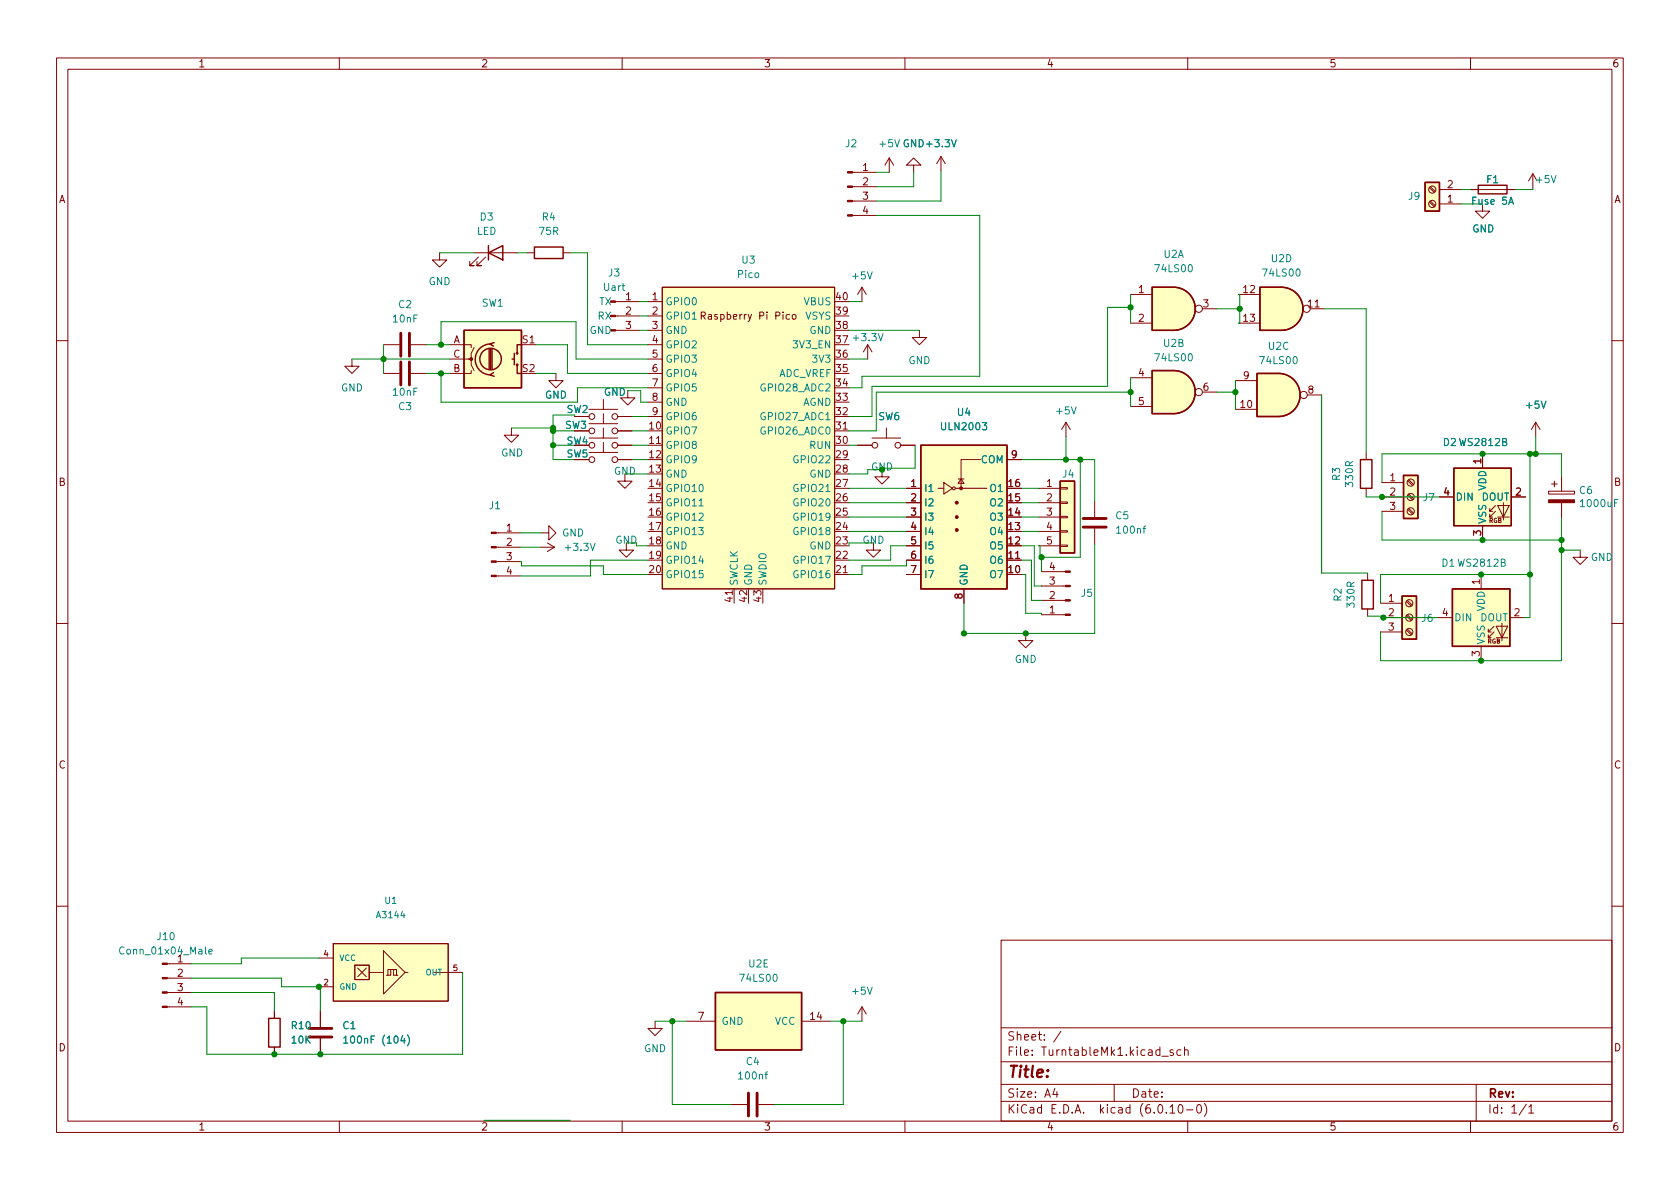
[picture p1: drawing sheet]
<svg xmlns="http://www.w3.org/2000/svg" width="297mm" height="210mm" viewBox="0 0 297 210" stroke-linecap="round" stroke-linejoin="round" font-family="sans-serif">
<g fill="none" stroke="#840000" stroke-width=".18">
<path d="M10 10.2h277v190.1h-277zM12 12.2h273v186.1h-273zM60 10.2v2M110 10.2v2M160 10.2v2M210 10.2v2M260 10.2v2M150.7 38.1h4.2M150.7 35.6h4.2M150.7 33h4.2M150.7 30.5h4.2M157.2 27.9l-.7 1.3"/>
<path d="M157.2 27.9v2.6M157.2 27.9l.8 1.3M161.5 29.2h1.3l-1.3-1.3-1.2 1.3h1.2v1.3M166.4 27.7l-.8 1.3M166.4 27.7v2.5M166.4 27.7l.7 1.3M252.7 33.2l.9 .8M252.7 35.7l.9 .9M252.9 33l.9 .9M252.9 35.6l.9 .8M254.5 33.5h3.8M254.5 36.1h3.8"/>
<path d="M260.1 33.5h7.6M262.1 36.1v1.2h1.3l-1.3 1.3-1.2-1.3h1.2M271 30.7l-.7 1.3M271 30.7v2.6M271 30.7l.8 1.3M77.7 44.7v1.3h1.3l-1.3 1.2-1.2-1.2h1.2M83.8 44.7h7.6M84.6 45.5l-1.5 1.5h.7h-.7v-.8M85.9 45.5l-1.6 1.5h.8h-.8v-.8M93.2 44.7h1.3M99.6 44.7h1.2M108.8 58.4h4.2"/>
<path d="M108.8 55.9h4.2M108.8 53.3h4.2M114.6 58.4h2.5M114.6 55.9h2.5M114.6 53.3h2.5M117.1 50.8h30.5v53.3h-30.5zM124 55.8h.6l.1-.2v-.3l-.7-.1v1.2M124.3 55.8l.4 .6M139.6 55.7l-.4-.1-.2 .2 .1 .6h.5M140.2 55.7l.3-.1 .2 .2v.4l-.2 .2h-.3l-.1-.2zM152.4 50.8v2.5M152.4 50.8l-.8 1.3"/>
<path d="M152.4 50.8l.8 1.3M162.6 58.4v1.3h1.2l-1.2 1.3-1.3-1.3h1.3M199.9 52.1h3.8M199.9 57.1h3.8M212.6 54.6h2.5M218.9 52.1h3.9M218.9 57.1h3.9M231.6 54.6h2.6M10 60.2h2M62.2 63.5v1.3h1.3l-1.3 1.2-1.2-1.2h1.2M67.8 61h2.8M67.8 66h2.8"/>
<path d="M72.6 61h2.8M72.6 66h2.8M79.5 61h3.8v.5M79.5 63.5h3.8v1l.5 1M83.3 65.5v.5h-3.8M83.8 61.5l-.5 1v1h-.5M90.4 75.7v1.3h1.3l-1.3 1.2-1.2-1.2h1.2M98.3 66v1.3h1.3l-1.3 1.3-1.3-1.3h1.3M104.1 72.4h5.1M104.1 77.5h5.1M104.1 74.9h5.1M106.7 70.6v1.8"/>
<path d="M106.7 73.1v1.8M106.7 75.7v1.8M106.7 78.2v1.8M109.2 78.7h2.6M109.2 76.2h2.6M109.2 73.7h2.6M111 69.1v1.3h1.3l-1.3 1.2-1.3-1.2h1.3M114.6 78.7h2.5M114.6 61h2.5M114.6 66h2.5M114.6 63.5h2.5M114.6 73.7h2.5"/>
<path d="M114.6 68.6h2.5M114.6 71.1h2.5M147.6 76.2h2.5M151.6 78.7h2.6M153.4 61l-.7 1.2M153.4 61v2.5M153.4 61l.8 1.2M154.2 77.5h5.1M156.7 75.7v1.8M159.3 78.7h2.5M188.5 74.7l-.8 1.2M188.5 74.7v2.5"/>
<path d="M188.5 74.7l.7 1.2M199.9 66.8h3.8M199.9 71.9h3.8M212.6 69.3h2.5M218.4 72.4h3.8M218.4 67.3h3.8M231.1 69.8h2.6M271.5 74.7l-.7 1.2M271.5 74.7v2.5M271.5 74.7l.8 1.2M285 60.2h2M87.7 99.3h4.2"/>
<path d="M87.7 96.8h4.2M87.7 94.2h4.2M95.5 96.8h2.5M95.8 94.2h1.2v-1.2l1.3 1.2-1.3 1.3v-1.3M96.8 96l1.2 .8M98 96.8l-1.2 .7M104.1 80h5.1M109.2 81.3h2.6M110.5 83.8v1.3h1.3l-1.3 1.3-1.3-1.3h1.3M110.7 96v1.3h1.3l-1.3 1.2-1.2-1.2h1.2M154.4 96v1.3h1.3l-1.3 1.2-1.2-1.2h1.2M156 83.1v1.2h1.2l-1.2 1.3-1.3-1.3h1.3"/>
<path d="M160.3 86.4h2.5M160.3 99.1h2.5M160.3 88.9h2.5M160.3 91.4h2.5M160.3 94h2.5M160.3 96.5h2.5M165.9 86.4h1M166.9 85.3l1.5 1.1-1.5 1zM168.9 86.4h5.6M169.4 84.7h1M169.9 84.7l.5 .8h-1zM173.4 81.3h-3.5v5.1"/>
<path d="M178.1 99.1h2.5M178.1 81.3h2.5M183.6 86.4h3.9M183.6 88.9h3.9M183.6 91.4h3.9M183.6 94h3.9M183.6 96.5h3.9M187.5 96.4h1.2v.2h-1.2zM187.5 93.8h1.2v.3h-1.2zM187.5 91.3h1.2v.3h-1.2zM187.5 88.8h1.2v.2h-1.2zM187.5 86.2h1.2v.3h-1.2z"/>
<path d="M193.5 88.6v2.8M193.5 93.5v2.8M241.6 80v1.3M241.6 86.4v1.2M244.3 90.4h3.9M244.3 87.9h3.9M244.3 85.3h3.9M248.9 90.1l.9 .8M248.9 87.5l.9 .9M248.9 85l.9 .8M249.1 89.9l.8 .8M249.1 87.4l.8 .8"/>
<path d="M249.1 84.8l.8 .9M254.5 87.9h2.5M262.1 80.3v2.5M262.1 93v2.5M263.4 90.4h.5M264.4 90.4l-1 1v-.5M264.4 89.4l-1 1v-.5M264.8 89.4h2l-1 2zM264.8 91.4h2M265.8 88.9v3M267.2 87.9h2.5M273.8 86.9h4.6v.5h-4.6z"/>
<path d="M274.3 85.6h1M274.8 85.1v1M276.1 84.1v2.8M276.1 88.9v2.8M279.4 97.3v1.2h1.3l-1.3 1.3-1.3-1.3h1.3M10 110.2h2M87.7 101.8h4.2M129.8 104.1v2.6M147.6 101.6h2.5M160.3 101.6h2.5M170.4 104.1v2.6M181.4 112v1.3h1.2l-1.2 1.2-1.3-1.2h1.3"/>
<path d="M184.1 101.1h4.3M184.1 103.6h4.3M184.1 106.2h4.3M184.1 108.7h4.3M241.8 101.3v1.3M241.8 107.7v1.3M244.1 111.8h3.8M244.1 109.2h3.8M244.1 106.7h3.8M248.6 111.4l.9 .9M248.6 108.9l.9 .8M248.6 106.3l.9 .9"/>
<path d="M248.8 111.2l.9 .9M248.8 108.7l.9 .8M248.8 106.2l.9 .8M254.3 109.2h2.5M261.9 101.6v2.5M261.9 114.3v2.5M263.1 111.8h.6M264.2 111.8l-1.1 1v-.5M264.2 110.7l-1.1 1.1v-.6M264.5 110.7h2.1l-1 2.1zM264.5 112.8h2.1M265.6 110.2v3.1"/>
<path d="M267 109.2h2.5M285 110.2h2M10 160.2h2M29.6 178h4.2M29.6 175.5h4.2M29.6 173h4.2M29.6 170.4h4.2M48.5 178.8v1.3M56.4 174.5h2.5M56.4 169.4h2.5M56.6 178.8v2.8M58.9 166.9h20.3v10.1h-20.3z"/>
<path d="M62.7 170.7h2.6v2.5h-2.6zM63.2 171.2l1.6 1.5M64.8 171.2l-1.6 1.5M65.3 172h2.5M67.8 168.1l3.8 3.9-3.8 3.8zM68.3 172.5h.3M68.6 171.4h.5v1.1h-.5zM69.1 171.4h1v1.1M69.6 171.4v1.1h.8M71.6 172h.5M76.7 172h5.1M152.4 178l-.8 1.3"/>
<path d="M152.4 178v2.6M152.4 178l.8 1.3M177 166.3h108v32h-108zM285 160.2h2M48.5 185.2v1.2M56.6 183.6v2.8M60 198.3v2M110 198.3v2M115.8 180.6v1.3h1.3l-1.3 1.2-1.2-1.2h1.2M121.4 180.6h5.1M129.3 195.3h2.8M134.1 195.3h2.8"/>
<path d="M141.7 180.6h5.1M160 198.3v2M177 194.8h108M177 191.8h108M177 187.8h108M177 181.8h108M186.5 192.5l-.4 1h1M186.9 193v1M187.6 182.4l-1.3 1.9M197 191.8v3M205.4 186.8h1.2M206.9 195.8l.4-.5v1.5"/>
<path d="M206.9 196.8h.8M207.4 185.7l-.3-.1-.2 .2v.3l.5 .1v.4h-.5M208.5 195.4l.1-.1a.81 .81 0 0 1 .6 .7 .81 .81 0 0 1-.3 .8h-.1a.81 .81 0 0 1-.6-.6 .81 .81 0 0 1 .3-.8zM208.8 185.7l-.4-.1-.3 .3v.4l.1 .3h.6M209.4 185.8l.2-.2 .4 .1 .1 .9M209.4 185.1v1.5M209.8 196.3h1.1M210 198.3v2M211.8 195.4l.1-.1a.81 .81 0 0 1 .6 .7 .81 .81 0 0 1-.3 .8h-.1a.81 .81 0 0 1-.6-.6 .81 .81 0 0 1 .3-.8zM212.9 195.1a1.72 1.72 0 0 1 0 2.3M260 198.3v2M261 191.8v6.5"/>
<path d="M269.9 195.3l-1.3 1.9M270.3 195.8l.4-.5v1.5M270.3 196.8h.9"/>
<circle cx="253.2" cy="33.5" r=".63"/>
<circle cx="253.2" cy="36.1" r=".63"/>
<circle cx="212" cy="54.6" r=".63"/>
<circle cx="231" cy="54.6" r=".63"/>
<circle cx="104.6" cy="78.7" r=".51"/>
<circle cx="104.6" cy="73.7" r=".51"/>
<circle cx="104.6" cy="76.2" r=".51"/>
<circle cx="108.7" cy="73.7" r=".51"/>
<circle cx="108.7" cy="76.2" r=".51"/>
<circle cx="108.7" cy="78.7" r=".51"/>
<circle cx="154.7" cy="78.7" r=".51"/>
<circle cx="158.8" cy="78.7" r=".51"/>
<circle cx="212" cy="69.3" r=".63"/>
<circle cx="230.5" cy="69.8" r=".63"/>
<circle cx="104.6" cy="81.3" r=".51"/>
<circle cx="108.7" cy="81.3" r=".51"/>
<circle cx="168.7" cy="86.4" r=".25"/>
<circle cx="249.4" cy="85.3" r=".63"/>
<circle cx="249.4" cy="90.4" r=".63"/>
<circle cx="249.4" cy="87.9" r=".63"/>
<circle cx="249.2" cy="109.2" r=".63"/>
<circle cx="249.2" cy="106.7" r=".63"/>
<circle cx="249.2" cy="111.8" r=".63"/>
</g>
<g fill="#ffffc2" stroke="#ffffc2" stroke-width=".18">
<path d="M226.1 66a3.8 3.8 0 0 1 3.8 3.8 3.8 3.8 0 0 1-3.8 3.9z"/>
<path d="M222.2 66h3.9v7.7h-3.9z"/>
<path d="M226.6 50.8a3.8 3.8 0 0 1 3.8 3.8 3.8 3.8 0 0 1-3.8 3.8z"/>
<path d="M222.8 50.8h3.8v7.6h-3.8z"/>
<path d="M252 32.3h2.5v5h-2.5z"/>
<path d="M207.5 50.8a3.8 3.8 0 0 1 3.8 3.8 3.8 3.8 0 0 1-3.8 3.8z"/>
<path d="M203.7 50.8h3.8v7.6h-3.8z"/>
<path d="M207.5 65.5a3.8 3.8 0 0 1 3.8 3.8 3.8 3.8 0 0 1-3.8 3.8z"/>
<path d="M203.7 65.5h3.8v7.6h-3.8z"/>
<path d="M162.8 78.7h15.3v25.4h-15.3z"/>
<path d="M187.5 85.1h2.5v12.7h-2.5z"/>
<path d="M256.8 104.1h10.2v10.2h-10.2z"/>
<path d="M257 82.8h10.2v10.2h-10.2z"/>
<path d="M248.2 84.1h2.5v7.6h-2.5z"/>
<path d="M126.5 175.5h15.2v10.2h-15.2z"/>
<path d="M247.9 105.4h2.5v7.6h-2.5z"/>
<path d="M82 58.4h10.2v10.2h-10.2z"/>
<path d="M67.8 168.1l3.8 3.9-3.8 3.8z"/>
<path d="M68.6 171.4h.5v1.1h-.5z"/>
<path d="M58.9 166.9h20.3v10.1h-20.3z"/>
<path d="M62.7 170.7h2.6v2.5h-2.6z"/>
<path d="M117.1 50.8h30.5v53.3h-30.5z"/>
</g>
<g fill="none" stroke="#840000" stroke-width=".25">
<path d="M252 32.3h2.5v5h-2.5zM261.4 32.8h5v1.5h-5zM82 58.4h10.2v10.2h-10.2zM86.4 44.7l2.5-1.3v2.6zM86.4 43.4v2.6M94.5 43.7h5.1v2h-5.1zM203.7 50.8h3.8a3.8 3.8 0 0 1 3.8 3.8 3.8 3.8 0 0 1-3.8 3.8h-3.8zM222.8 50.8h3.8a3.8 3.8 0 0 1 3.8 3.8 3.8 3.8 0 0 1-3.8 3.8h-3.8zM86.5 61.7v3.6M86.7 60.8a2.73 2.73 0 0 0-2.7 2.8 2.73 2.73 0 0 0 2.7 2.7M86.7 61.7v3.6M87 61.7v3.6"/>
<path d="M87.2 65.9l-.6 .4 .8 .2M87.4 60.6l-.8 .2 .6 .4M90.6 63.5h.3M90.9 62.5v2M91.4 64.5v1.5h.8M92.2 61h-.8v1.5M162.8 78.7h15.3v25.4h-15.3zM203.7 65.5h3.8a3.8 3.8 0 0 1 3.8 3.8 3.8 3.8 0 0 1-3.8 3.8h-3.8zM222.2 66h3.9a3.8 3.8 0 0 1 3.8 3.8 3.8 3.8 0 0 1-3.8 3.9h-3.9zM187.5 85.1h2.5v12.7h-2.5zM240.5 81.3h2.1v5.1h-2.1zM248.2 84.1h2.5v7.6h-2.5z"/>
<path d="M257 82.8h10.2v10.2h-10.2zM240.8 102.6h2v5.1h-2zM247.9 105.4h2.5v7.6h-2.5zM256.8 104.1h10.2v10.2h-10.2zM126.5 175.5h15.2v10.2h-15.2zM47.5 180.1h2v5.1h-2z"/>
<circle cx="86.7" cy="63.5" r="1.9"/>
<circle cx="91.4" cy="64.5" r=".13"/>
<circle cx="91.4" cy="62.5" r=".13"/>
</g>
<g fill="#840000" stroke="#840000" stroke-width=".18">
<path d="M188.4 101h.8v.2h-.8z"/>
<path d="M188.4 103.5h.8v.3h-.8z"/>
<path d="M188.4 106h.8v.3h-.8z"/>
<path d="M188.4 108.6h.8v.2h-.8z"/>
<path d="M273.8 88.4h4.6v.5h-4.6z"/>
<path d="M149.9 38h.8v.2h-.8z"/>
<path d="M149.9 35.4h.8v.3h-.8z"/>
<path d="M149.9 32.9h.8v.2h-.8z"/>
<path d="M149.9 30.3h.8v.3h-.8z"/>
<path d="M107.9 58.3h.9v.2h-.9z"/>
<path d="M107.9 55.7h.9v.3h-.9z"/>
<path d="M107.9 53.2h.9v.3h-.9z"/>
<path d="M28.7 177.9h.9v.3h-.9z"/>
<path d="M28.7 175.4h.9v.2h-.9z"/>
<path d="M28.7 172.8h.9v.3h-.9z"/>
<path d="M28.7 170.3h.9v.3h-.9z"/>
<path d="M86.9 101.7h.8v.3h-.8z"/>
<path d="M86.9 99.2h.8v.2h-.8z"/>
<path d="M86.9 96.6h.8v.3h-.8z"/>
<path d="M86.9 94.1h.8v.3h-.8z"/>
<circle cx="169.2" cy="93.7" r=".25"/>
<circle cx="169.2" cy="91.4" r=".25"/>
<circle cx="169.2" cy="88.9" r=".25"/>
<circle cx="169.9" cy="86.4" r=".25"/>
<circle cx="83.3" cy="63.5" r=".25"/>
</g>
<path d="M70.9 58.9v4.1M72.4 58.9v4.1M70.9 64v4.1M72.4 64v4.1M191.5 93.2h4.1M191.5 91.7h4.1M54.6 183.4h4.1M54.6 181.9h4.1M132.3 193.3v4.1M133.9 193.3v4.1" fill="none" stroke="#840000" stroke-width=".51"/>
<path d="M155.6 25.5h1M156.1 25v1M157.8 24.7h-.6l-.1 .6 .2-.1h.4l.1 .2v.4l-.2 .2-.5-.2M158.2 24.7l.4 1.3 .4-1.3M123.6 89.5h.7M36.9 168.3l.6-.1v-.3h-.4l-.2 .2 .1 .6h.5M60.8 183.6l.3-.4v1.3M60.8 184.5h.7M72 183a1.46 1.46 0 0 1 0 1.9" fill="none" stroke="#008484" stroke-width=".18"/>
<g fill="none" stroke="#008400" stroke-width=".18">
<path d="M154.9 38.1h18.3v28.4h-20.8v2.1h-2.3M154.9 30.5h2.3M161.5 30.5v2.5h-6.6M166.4 30.2v5.4h-11.5M258.3 33.5h1.8M258.3 36.1h3.8M271 33.3v.2h-3.3M77.7 44.7h6.1M91.4 44.7h1.8M100.8 44.7h3.1v16.3h10.7M113 53.3h1.6M113 58.4h1.6"/>
<path d="M113 55.9h1.6M150.1 53.3h2.3M150.1 58.4h12.5M199.9 54.4h-4.1v13.9h-41.6v5.4h-4.1M199.9 52.1v5M215.1 54.6h4.1M218.9 52.1h.3v5h-.3M234.2 54.6h7.4v25.4M62.2 63.5h17.3M67.8 61v5M75.4 61h4.1M75.4 66h4.1"/>
<path d="M78 66v5.1h24.1v-2.5h12.5M78 61v-4.1h23.9v6.6h12.7M90.4 75.7h7.4M94.7 61h5.6v5h14.3M94.7 66h3.6M97.8 78.7h3.8M97.8 76.2h3.8M101.6 73.4h-3.8v7.9h3.8M111 69.1h2.3v2h1.3M111.8 78.7h2.8M111.8 73.7h2.8M111.8 76.2h2.8"/>
<path d="M150.1 63.5h3.3M150.1 78.7h1.5M161.8 78.7v4.1h-5.8M188.5 77.2v4.1M199.9 69.3h-45v6.9h-4.8M199.9 66.8v5.1M215.1 69.3h3.3M218.4 67.3v5.1M233.7 69.8v31.5h8.1M271.5 77.2v3.1M91.9 99.3h.3v.8h14.5v1.5h7.9M91.9 94.2h3.9"/>
<path d="M91.9 96.8h3.6M110.5 83.8h4.1M111.8 81.3h2.8M112.5 96.5h2.1M114.6 99.1h-10.2v2.7h-12.5M150.1 91.4h10.2M150.1 88.9h10.2M150.1 94h10.2M150.1 96h4.3M150.1 86.4h10.2M156 83.1h-2.6v.7h-3.3M160.3 99.1v1h-7.9v1.5h-2.3"/>
<path d="M160.3 96.5h-2.8v2.6h-7.4M180.6 91.4h3M180.6 88.9h3M180.6 81.3h12.9v7.3M180.6 94h3M180.6 99.1h1.8v7.1h1.7M180.6 86.4h3M180.6 96.5h2.3v7.1h1.2M184.1 98.5v2.6M191 81.3v17.2h-7.1v-2h-.3M193.5 96.3v15.7h-23.3M241.6 87.6v.3h12.9"/>
<path d="M244.3 90.4v5.1h31.8M270.5 80.3v28.9h-1M276.1 97.3h3.3M276.1 84.1v-3.8h-31.8v5M276.1 91.7v25.1h-32v-5M170.4 106.7v5.3M180.6 101.6h.8v6.9h2.7v.2M241.8 109h2.8v.2M244.1 109.2h10.2M270.5 101.6h-26.4v5.1M33.8 175.5h14.7v3.3M33.8 173h16v1.5h6.8v4.3"/>
<path d="M56.4 169.4h-13.7v1h-8.9M81.8 172v14.4h-45.2v-8.4h-2.8M85.6 198.1h15.2M115.8 180.6h5.6M118.9 180.6v14.7h10.4M146.8 180.6h5.6M149.1 180.6v14.7h-12.2"/>
</g>
<g fill="#008400" stroke="#008400" stroke-width=".18">
<circle cx="118.9" cy="180.6" r=".46"/>
<circle cx="56.4" cy="174.5" r=".46"/>
<circle cx="48.5" cy="186.4" r=".46"/>
<circle cx="56.6" cy="186.4" r=".46"/>
<circle cx="149.1" cy="180.6" r=".46"/>
<circle cx="97.8" cy="75.7" r=".46"/>
<circle cx="97.8" cy="78.7" r=".46"/>
<circle cx="97.8" cy="76.2" r=".46"/>
<circle cx="78" cy="61" r=".46"/>
<circle cx="67.8" cy="63.5" r=".46"/>
<circle cx="78" cy="66" r=".46"/>
<circle cx="199.9" cy="54.4" r=".46"/>
<circle cx="199.9" cy="69.3" r=".46"/>
<circle cx="191" cy="81.3" r=".46"/>
<circle cx="188.5" cy="81.3" r=".46"/>
<circle cx="276.1" cy="95.5" r=".46"/>
<circle cx="244.6" cy="109.2" r=".46"/>
<circle cx="261.9" cy="116.8" r=".46"/>
<circle cx="261.9" cy="101.6" r=".46"/>
<circle cx="276.1" cy="97.3" r=".46"/>
<circle cx="262.1" cy="95.5" r=".46"/>
<circle cx="270.5" cy="101.6" r=".46"/>
<circle cx="244.3" cy="87.9" r=".46"/>
<circle cx="262.1" cy="80.3" r=".46"/>
<circle cx="170.4" cy="112" r=".46"/>
<circle cx="184.1" cy="98.5" r=".46"/>
<circle cx="181.4" cy="112" r=".46"/>
<circle cx="271.5" cy="80.3" r=".46"/>
<circle cx="270.5" cy="80.3" r=".46"/>
<circle cx="218.4" cy="69.3" r=".46"/>
<circle cx="219.2" cy="54.6" r=".46"/>
</g>
<text font-size="2.8" fill="#840000" x="178" y="190.6">Title:</text>
<g font-size="2.1" fill="#840000">
<text x="178" y="184">Sheet: /</text>
<text x="178" y="186.7">File: TurntableMk1.kicad_sch</text>
<text x="178" y="196.9">KiCad E.D.A. kicad (6.0.10-0)</text>
<text x="178" y="194.1">Size: A4</text>
<text x="200" y="194.1">Date:</text>
<text x="263" y="194.1">Rev:</text>
<text x="263" y="196.9">Id: 1/1</text>
</g>
<g font-size="1.8" fill="#840000">
<text x="35" y="11.9">1</text>
<text x="85" y="11.9">2</text>
<text x="135" y="11.9">3</text>
<text x="185" y="11.9">4</text>
<text x="235" y="11.9">5</text>
<text x="285" y="11.9">6</text>
<text x="10.3" y="35.9">A</text>
<text x="152.5" y="30.2">1</text>
<text x="152.5" y="32.8">2</text>
<text x="152.5" y="35.3">3</text>
<text x="255.9" y="35.8">1</text>
<text x="255.9" y="33.3">2</text>
<text x="285.3" y="35.9">A</text>
<text x="152.5" y="37.8">4</text>
<text x="110.6" y="53.1">1</text>
<text x="115.3" y="53.1">1</text>
<text x="147.9" y="53.1">40</text>
<text x="201.3" y="51.8">1</text>
<text x="219.9" y="51.8">12</text>
<text x="110.6" y="55.6">2</text>
<text x="110.6" y="58.2">3</text>
<text x="115.3" y="55.6">2</text>
<text x="115.3" y="58.2">3</text>
<text x="124.8" y="56.5">Raspberry Pi Pico</text>
<text x="147.9" y="58.2">38</text>
<text x="147.9" y="55.6">39</text>
<text x="201.3" y="56.9">2</text>
<text x="212.7" y="54.4">3</text>
<text x="219.9" y="56.9">13</text>
<text x="231.3" y="54.4">11</text>
<text x="80.1" y="60.7">A</text>
<text x="80.1" y="65.8">B</text>
<text x="80.1" y="63.2">C</text>
<text x="92.4" y="60.7">S1</text>
<text x="92.4" y="65.8">S2</text>
<text x="115.3" y="60.7">4</text>
<text x="115.3" y="63.2">5</text>
<text x="115.3" y="65.8">6</text>
<text x="147.9" y="65.8">35</text>
<text x="147.9" y="63.2">36</text>
<text x="147.9" y="60.7">37</text>
<text x="115.3" y="68.3">7</text>
<text x="115.3" y="70.9">8</text>
<text x="147.9" y="70.9">33</text>
<text x="147.9" y="68.3">34</text>
<text x="201.3" y="66.5">4</text>
<text x="201.3" y="71.6">5</text>
<text x="212.7" y="69.1">6</text>
<text x="219.9" y="67.1">9</text>
<text x="231.3" y="69.6">8</text>
<text x="99.9" y="75.8">SW3</text>
<text x="100.2" y="73">SW2</text>
<text x="114.8" y="75.9">10</text>
<text x="115.3" y="73.4">9</text>
<text x="147.9" y="75.9">31</text>
<text x="147.9" y="73.4">32</text>
<text x="219.4" y="72.1">10</text>
<text x="100.2" y="78.6">SW4</text>
<text x="100.2" y="80.9">SW5</text>
<text x="114.8" y="78.5">11</text>
<text x="114.8" y="81">12</text>
<text x="114.8" y="83.6">13</text>
<text x="147.9" y="83.6">28</text>
<text x="147.9" y="81">29</text>
<text x="147.9" y="78.5">30</text>
<text x="178.8" y="81">9</text>
<text x="261.9" y="82" transform="rotate(-90 261.9 82)">1</text>
<text x="10.3" y="85.9">B</text>
<text x="114.8" y="86.1">14</text>
<text x="114.8" y="88.6">15</text>
<text x="147.9" y="88.6">26</text>
<text x="147.9" y="86.1">27</text>
<text x="161.1" y="86.1">1</text>
<text x="161.1" y="88.6">2</text>
<text x="178.3" y="88.6">15</text>
<text x="178.3" y="86.1">16</text>
<text x="185.1" y="86.1">1</text>
<text x="185.1" y="88.6">2</text>
<text x="245.8" y="85.1">1</text>
<text x="245.8" y="87.6">2</text>
<text x="255.3" y="87.6">4</text>
<text x="268" y="87.6">2</text>
<text x="285.3" y="85.9">B</text>
<text x="89.6" y="94">1</text>
<text x="114.8" y="91.2">16</text>
<text x="114.8" y="93.7">17</text>
<text x="147.9" y="93.7">24</text>
<text x="147.9" y="91.2">25</text>
<text x="161.1" y="91.2">3</text>
<text x="161.1" y="93.7">4</text>
<text x="178.3" y="93.7">13</text>
<text x="178.3" y="91.2">14</text>
<text x="185.1" y="91.2">3</text>
<text x="185.1" y="93.7">4</text>
<text x="245.8" y="90.2">3</text>
<text x="261.9" y="94.7" transform="rotate(-90 261.9 94.7)">3</text>
<text x="89.6" y="96.5">2</text>
<text x="89.6" y="99.1">3</text>
<text x="89.6" y="101.6">4</text>
<text x="114.8" y="96.3">18</text>
<text x="114.8" y="98.8">19</text>
<text x="114.8" y="101.3">20</text>
<text x="147.9" y="101.3">21</text>
<text x="147.9" y="98.8">22</text>
<text x="161.1" y="96.3">5</text>
<text x="161.1" y="98.8">6</text>
<text x="161.1" y="101.3">7</text>
<text x="178.3" y="101.3">10</text>
<text x="178.3" y="98.8">11</text>
<text x="178.3" y="96.3">12</text>
<text x="185.1" y="96.3">5</text>
<text x="185.6" y="100.8">4</text>
<text x="129.5" y="106.4" transform="rotate(-90 129.5 106.4)">41</text>
<text x="132.1" y="106.4" transform="rotate(-90 132.1 106.4)">42</text>
<text x="134.6" y="106.4" transform="rotate(-90 134.6 106.4)">43</text>
<text x="170.2" y="105.9" transform="rotate(-90 170.2 105.9)">8</text>
<text x="185.6" y="105.9">2</text>
<text x="185.6" y="103.4">3</text>
<text x="245.5" y="106.4">1</text>
<text x="261.6" y="103.4" transform="rotate(-90 261.6 103.4)">1</text>
<text x="185.6" y="108.5">1</text>
<text x="245.5" y="109">2</text>
<text x="245.5" y="111.5">3</text>
<text x="255" y="109">4</text>
<text x="267.7" y="109">2</text>
<text x="261.6" y="116.1" transform="rotate(-90 261.6 116.1)">3</text>
<text x="10.3" y="135.9">C</text>
<text x="285.3" y="135.9">C</text>
<text x="31.4" y="170.2">1</text>
<text x="31.4" y="172.7">2</text>
<text x="31.4" y="175.3">3</text>
<text x="31.4" y="177.8">4</text>
<text x="10.3" y="185.9">D</text>
<text x="123.5" y="180.3">7</text>
<text x="143.3" y="180.3">14</text>
<text x="285.3" y="185.9">D</text>
<text x="35" y="199.9">1</text>
<text x="85" y="199.9">2</text>
<text x="135" y="199.9">3</text>
<text x="185" y="199.9">4</text>
<text x="235" y="199.9">5</text>
<text x="285" y="199.9">6</text>
</g>
<g font-size="1.8" fill="#008484">
<text x="149.5" y="26">J2</text>
<text x="159.6" y="26">GND +3.3V</text>
<text x="249.1" y="35.3">J9</text>
<text x="262.9" y="32.4">F1</text>
<text x="271.7" y="32.4">+5V</text>
<text x="84.3" y="41.5">LED</text>
<text x="84.9" y="39">D3</text>
<text x="95.4" y="41.5">75R</text>
<text x="95.9" y="39">R4</text>
<text x="260.3" y="41.1">GND</text>
<text x="260.5" y="36.2">Fuse 5A</text>
<text x="131.2" y="46.6">U3</text>
<text x="205.7" y="45.6">U2A</text>
<text x="224.8" y="46.3">U2D</text>
<text x="75.8" y="50.4">GND</text>
<text x="105.9" y="54">TX</text>
<text x="106.8" y="51.4">Uart</text>
<text x="107.6" y="48.9">J3</text>
<text x="117.6" y="54">GPIO0</text>
<text x="130.5" y="49.1">Pico</text>
<text x="142.2" y="54">VBUS</text>
<text x="150.8" y="49.4">+5V</text>
<text x="204.4" y="48.1">74LS00</text>
<text x="223.5" y="48.9">74LS00</text>
<text x="69.6" y="57">10nF</text>
<text x="70.5" y="54.5">C2</text>
<text x="85.2" y="54.2">SW1</text>
<text x="104.3" y="59">GND</text>
<text x="105.7" y="56.5">RX</text>
<text x="117.6" y="56.5">GPIO1</text>
<text x="117.6" y="59">GND</text>
<text x="142.3" y="56.5">VSYS</text>
<text x="143.1" y="59">GND</text>
<text x="117.6" y="61.6">GPIO2</text>
<text x="117.6" y="64.1">GPIO3</text>
<text x="140.5" y="61.6">3V3_EN</text>
<text x="143.9" y="64.1">3V3</text>
<text x="151.1" y="60.3">+3.3V</text>
<text x="160.6" y="64.4">GND</text>
<text x="204.4" y="63.9">74LS00</text>
<text x="205.7" y="61.3">U2B</text>
<text x="223" y="64.4">74LS00</text>
<text x="224.3" y="61.8">U2C</text>
<text x="60.3" y="69.2">GND</text>
<text x="69.6" y="70">10nF</text>
<text x="96.3" y="70.5">GND</text>
<text x="106.7" y="70">GND</text>
<text x="117.6" y="66.7">GPIO4</text>
<text x="117.6" y="69.2">GPIO5</text>
<text x="117.6" y="71.7">GND</text>
<text x="134.9" y="69.2">GPIO28_ADC2</text>
<text x="137.5" y="66.7">ADC_VREF</text>
<text x="141.9" y="71.7">AGND</text>
<text x="70.5" y="72.5">C3</text>
<text x="117.6" y="76.8">GPIO7</text>
<text x="117.6" y="74.3">GPIO6</text>
<text x="134.9" y="76.8">GPIO26_ADC0</text>
<text x="134.9" y="74.3">GPIO27_ADC1</text>
<text x="155.3" y="74.3">SW6</text>
<text x="166.6" y="76.1">ULN2003</text>
<text x="169.3" y="73.5">U4</text>
<text x="186.9" y="73.3">+5V</text>
<text x="269.9" y="72.3">+5V</text>
<text x="88.6" y="80.7">GND</text>
<text x="108.5" y="83.9">GND</text>
<text x="117.6" y="79.4">GPIO8</text>
<text x="117.6" y="81.9">GPIO9</text>
<text x="140.7" y="81.9">GPIO22</text>
<text x="143.2" y="79.4">RUN</text>
<text x="173.4" y="81.9">COM</text>
<text x="255.2" y="78.9">D2 WS2812B</text>
<text x="117.6" y="84.4">GND</text>
<text x="117.6" y="87">GPIO10</text>
<text x="117.6" y="89.5">GPIO11</text>
<text x="140.7" y="89.5">GPIO20</text>
<text x="140.7" y="87">GPIO21</text>
<text x="143.1" y="84.4">GND</text>
<text x="163.3" y="87">I1</text>
<text x="163.3" y="89.5">I2</text>
<text x="175.2" y="89.5">O2</text>
<text x="175.2" y="87">O1</text>
<text x="187.9" y="84.4">J4</text>
<text x="236.9" y="84.9" transform="rotate(-90 236.9 84.9)">R3</text>
<text x="239.2" y="85.9" transform="rotate(-90 239.2 85.9)">330R</text>
<text x="251.6" y="88.6">J7</text>
<text x="257.3" y="88.5">DIN</text>
<text x="261.9" y="88.5">DOUT</text>
<text x="262.8" y="86.8" transform="rotate(-90 262.8 86.8)">VDD</text>
<text x="279.3" y="87.3">C6</text>
<text x="279.7" y="89.7">1000uF</text>
<text x="86.5" y="90">J1</text>
<text x="99.4" y="94.9">GND</text>
<text x="117.6" y="92.1">GPIO12</text>
<text x="117.6" y="94.6">GPIO13</text>
<text x="140.7" y="94.6">GPIO18</text>
<text x="140.7" y="92.1">GPIO19</text>
<text x="163.3" y="92.1">I3</text>
<text x="163.3" y="94.6">I4</text>
<text x="175.2" y="94.6">O4</text>
<text x="175.2" y="92.1">O3</text>
<text x="197.3" y="91.8">C5</text>
<text x="197.6" y="94.4">100nf</text>
<text x="262.8" y="92.7" transform="rotate(-90 262.8 92.7)">VSS</text>
<text x="100.2" y="97.4">+3.3V</text>
<text x="117.6" y="97.1">GND</text>
<text x="117.6" y="99.7">GPIO14</text>
<text x="140.7" y="99.7">GPIO17</text>
<text x="143.1" y="97.1">GND</text>
<text x="152.5" y="96.1">GND</text>
<text x="163.3" y="97.1">I5</text>
<text x="163.3" y="99.7">I6</text>
<text x="175.2" y="99.7">O6</text>
<text x="175.2" y="97.1">O5</text>
<text x="254.9" y="100.2">D1 WS2812B</text>
<text x="281.2" y="99.2">GND</text>
<text x="117.6" y="102.2">GPIO15</text>
<text x="130.4" y="103.6" transform="rotate(-90 130.4 103.6)">SWCLK</text>
<text x="133" y="103.6" transform="rotate(-90 133 103.6)">GND</text>
<text x="135.5" y="103.6" transform="rotate(-90 135.5 103.6)">SWDIO</text>
<text x="140.7" y="102.2">GPIO16</text>
<text x="163.3" y="102.2">I7</text>
<text x="171.1" y="103.6" transform="rotate(-90 171.1 103.6)">GND</text>
<text x="175.2" y="102.2">O7</text>
<text x="191.2" y="105.5">J5</text>
<text x="237.2" y="106.3" transform="rotate(-90 237.2 106.3)">R2</text>
<text x="239.5" y="107.3" transform="rotate(-90 239.5 107.3)">330R</text>
<text x="251.4" y="110">J6</text>
<text x="257" y="109.8">DIN</text>
<text x="261.7" y="109.8">DOUT</text>
<text x="262.5" y="108.1" transform="rotate(-90 262.5 108.1)">VDD</text>
<text x="179.4" y="117.2">GND</text>
<text x="262.5" y="114" transform="rotate(-90 262.5 114)">VSS</text>
<text x="27.9" y="166.2">J10</text>
<text x="21.7" y="168.8">Conn_01x04_Male</text>
<text x="131" y="173.6">74LS00</text>
<text x="132.4" y="171.1">U2E</text>
<text x="150.8" y="175.9">+5V</text>
<text x="51.6" y="182">R10</text>
<text x="51.6" y="184.5">10K</text>
<text x="60.6" y="182">C1</text>
<text x="61.7" y="184.5">100nF (104)</text>
<text x="127.5" y="181.2">GND</text>
<text x="137" y="181.2">VCC</text>
<text x="113.9" y="186">GND</text>
<text x="130.8" y="190.9">100nf</text>
<text x="132" y="188.3">C4</text>
</g>
<g font-size="1.8" fill="#008400">
<text x="154" y="83.2">GND</text>
<text x="108.8" y="96.1">GND</text>
<text x="147.9" y="96.3">23</text>
</g>
<g font-size="1.6" fill="#008484">
<text x="68.1" y="159.8">U1</text>
<text x="66.7" y="162.4">A3144</text>
</g>
<g font-size="1.4" fill="#840000">
<text x="57.3" y="169.2">4</text>
<text x="80.1" y="171.7">5</text>
<text x="57.3" y="174.2">2</text>
</g>
<g font-size="1.4" fill="#008484">
<text x="59.9" y="169.9">VCC</text>
<text x="75.2" y="172.5">OUT</text>
<text x="59.9" y="175">GND</text>
</g>
<g font-size="1.1" fill="#840000">
<text x="263.2" y="92.5">RGB</text>
<text x="263" y="113.8">RGB</text>
</g>
</svg>
